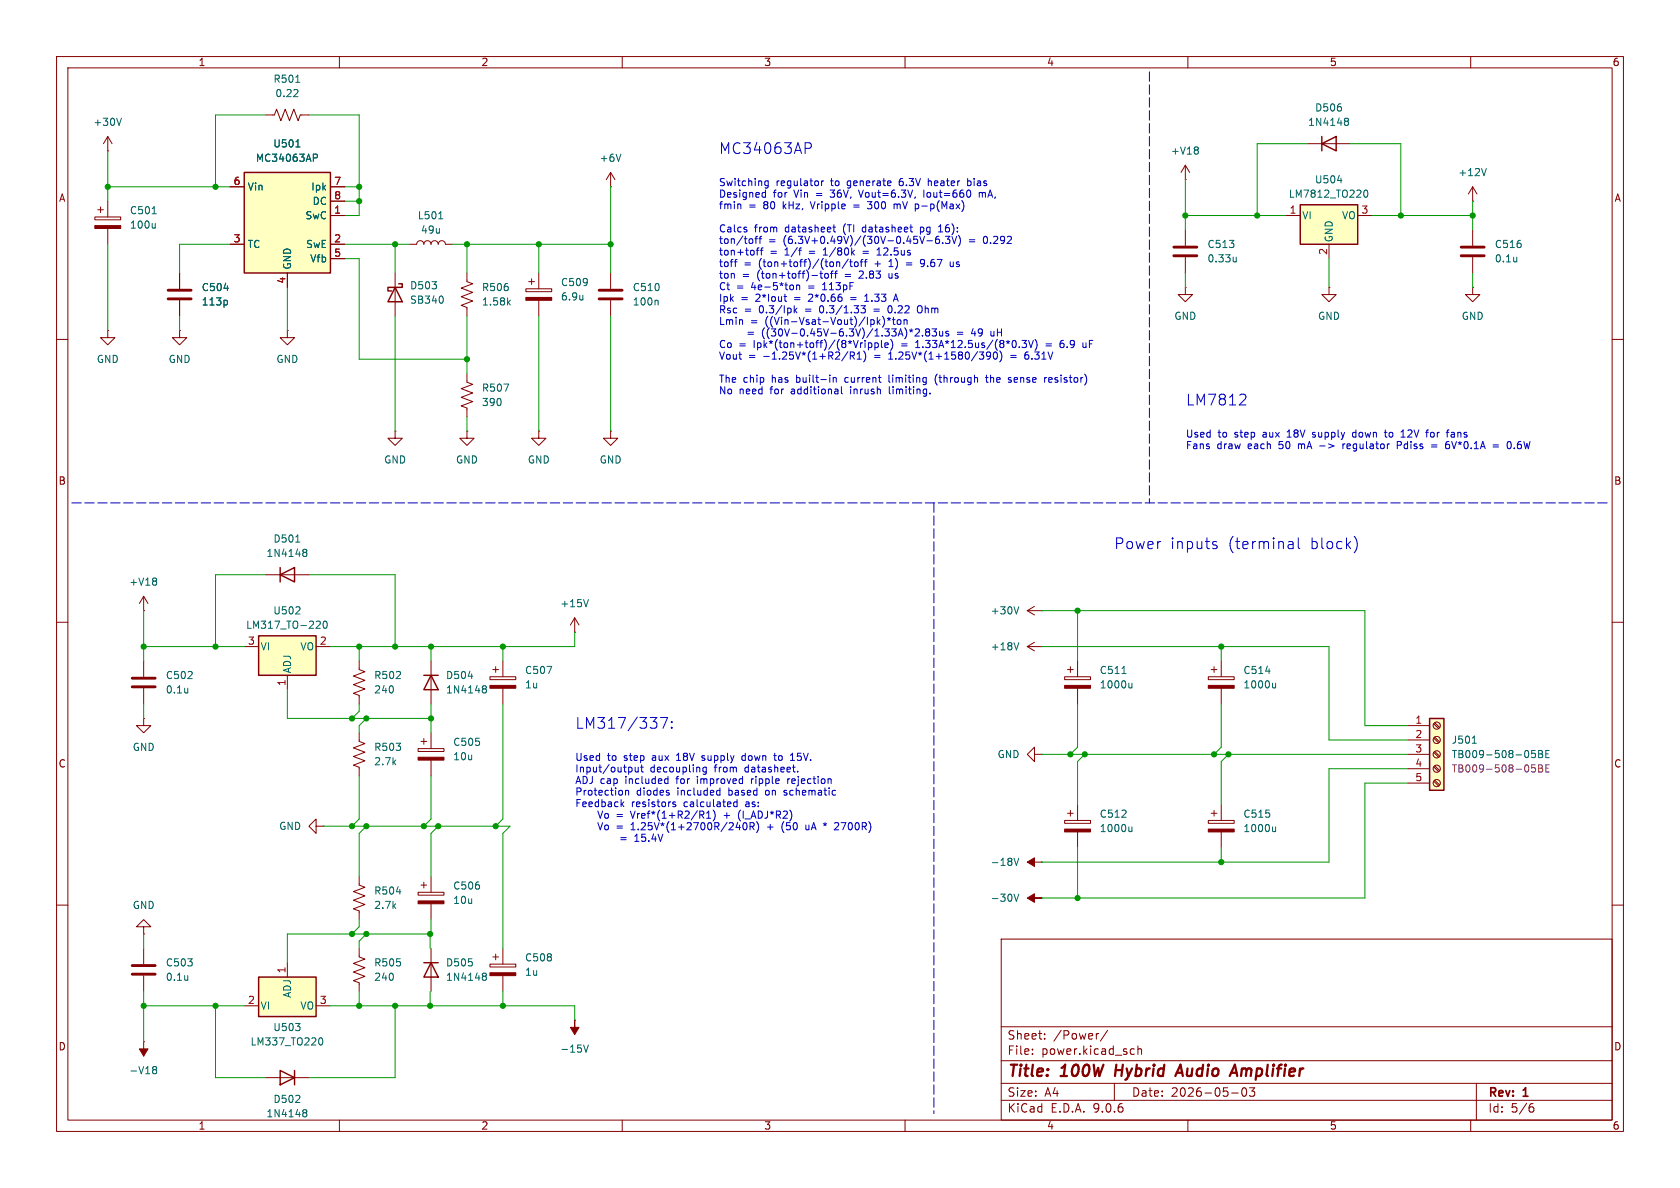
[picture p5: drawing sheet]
<svg xmlns="http://www.w3.org/2000/svg" width="297mm" height="210mm" viewBox="0 0 297 210" stroke-linecap="round" stroke-linejoin="round" font-family="sans-serif">
<g fill="none" stroke="#840000" stroke-width=".18">
<path d="M10 10h277v190h-277zM12 12h273v186h-273zM60 10v2M110 10v2M160 10v2M210 10v2M260 10v2M69.8 48.3v7.6M72.4 43.2h1.3a.64 .64 0 0 1 .6-.7 .64 .64 0 0 1 .6 .7 .64 .64 0 0 1 .7-.7 .64 .64 0 0 1 .6 .7 .64 .64 0 0 1 .6-.7 .64 .64 0 0 1 .7 .7 .64 .64 0 0 1 .6-.7 .64 .64 0 0 1 .6 .7h1.3M82.5 48.3v1.5l1.1 .4-2.1 .7 2.1 .8-2.1 .8 2.1 .7-2.1 .8 1 .4v1.5M209.5 50.8v1.3h1.3l-1.3 1.2-1.2-1.2h1.2M209.5 50.8h.1"/>
<path d="M209.5 40.6v2.8M209.5 45.5v2.8M10 60h2M69.8 76.2v1.3h1.3l-1.3 1.2-1.2-1.2h1.2M69.8 76.2h.1M107.9 76.2v1.3h1.3l-1.3 1.2-1.2-1.2h1.2M107.9 76.2h.1M285 60h2M10 110h2M76.2 116.8v7.7M86.6 119.6h4.6v.5h-4.6zM87.1 118.4h1"/>
<path d="M87.6 117.9v1M88.9 116.8v2.8M101.6 111.8h.1M101.6 109.2l-.8 1.3M101.6 109.2l.8 1.3M101.6 109.2v2.6M285 110h2M73.9 132.3h4.6v.5h-4.6zM74.4 131.1h1M74.9 130.6v1M76.2 129.5v2.8M76.2 134.4v2.8"/>
<path d="M88.9 121.7v2.8M55.9 146.1v-1.3l-1.3 1.3 1.3 1.2v-1.2h1.2M57.1 146.1h.1M73.9 157.7h4.6v.5h-4.6zM74.4 156.5h1M74.9 156v1M76.2 154.9v2.8M76.2 159.8v2.8M213.6 145h4.6v.5h-4.6zM214.1 143.8h1M214.6 143.3v1M215.9 142.2v2.8"/>
<path d="M215.9 147.1v2.8M10 160h2M76.2 167.6v7.7M86.6 170.4h4.6v.5h-4.6zM87.1 169.2h1M87.6 168.7v1M88.9 167.6v2.8M88.9 172.5v2.8M177 166h108v32h-108zM285 160h2M60 198v2M101.6 180.3h.1"/>
<path d="M110 198v2M160 198v2M177 194.5h108M177 191.5h108M177 187.5h108M177 181.5h108M182.5 186.3v.1M182.5 185.5v.1M184.7 183.6v.1M184.7 182.8v.1M194.2 182.7l-.2 .1M195.8 182.1l-1.3 2"/>
<path d="M197 191.5v3M200.1 185.4l.4 .1M200.5 186.3l-.4 .1M201.2 185.5l.2-.1 .3 .1 .1 .9M201.2 184.9v1.5M210 198v2M217.7 193.2h1.2M219.7 192.4a.81 .81 0 0 0 .3 1.4l.2-.1 .2-.5-.2-.8M221.8 192.3l-.5 .6 .4 .1v.7l-.2 .1h-.4l-.2-.1M260 198v2M261 191.5v6.5M270.6 195.7h.4l.2 .3-.1 .5-.5 .1"/>
<path d="M271 195.1l-.4 .1"/>
</g>
<path d="M197.4 188.2l-.3 2M207.8 190.2l.9-2 .4 2M208 189.6h1M218.3 188.2l.4 2" fill="none" stroke="#840000" stroke-width=".4"/>
<g fill="none" stroke="#006464" stroke-width=".18">
<path d="M77.6 38.7h.7M78.2 52.5l.2 .3-.2 .7M89.9 53.4l.3 .5M90.2 53.1l-.5 .5M218.6 45.5v.8M218.6 46.2l-.4 .1M82.8 119.5h.8M96.7 117.8h.8l-.5 1.3M104 106l-.4 1.3M85.4 121.7l.1 .1M85.4 121.3l.3-.1 .2 .2 .1 .1-.3 .3M85.5 121.8h.2"/>
<path d="M85.5 121.8h-.1M85.7 121.8l.3 .2-.1 .4-.2 .1-.3-.1M225.5 146.2v.8M225.5 146.9l-.2 .1h-.3M85.4 172.1l.3-.1 .2 .2 .1 .1-.3 .3M85.4 172.5l.1 .1M85.5 172.6h.2M85.5 172.6h-.1M85.7 172.6l.3 .2-.1 .4-.2 .1-.3-.1M103.2 184.7l.4 1.3 .4-1.3"/>
</g>
<path d="M69.8 50.8l1.3 2.5h-2.5zM70.5 50.2h.6v.6h-2.5v.6h.6M74.9 119.4h2.6M76.2 119.4l1.3 2.5h-2.6zM74.9 170.2h2.6M76.2 170.2l1.3 2.5h-2.6z" fill="none" stroke="#840000" stroke-width=".25"/>
<g fill="#840000" stroke="#840000" stroke-width=".18">
<path d="M73.9 133.9h4.6v.5h-4.6z"/>
<path d="M101.6 180.3v1.3h.8l-.8 1.3-.8-1.3h.8z"/>
<path d="M73.9 159.3h4.6v.5h-4.6z"/>
<path d="M213.6 146.6h4.6v.5h-4.6z"/>
<path d="M86.6 121.2h4.6v.5h-4.6z"/>
<path d="M86.6 172h4.6v.5h-4.6z"/>
</g>
<path d="M207.5 43.7h4.1M207.5 45.2h4.1" fill="none" stroke="#840000" stroke-width=".51"/>
<path d="M252.7 127h2.6v12.7h-2.6z" fill="#ffffc2"/>
<path d="M233.7 25.4l2.5-1.3v2.6zM233.7 24.1v2.6M252.7 127h2.6v12.7h-2.6z" fill="none" stroke="#840000" stroke-width=".25"/>
<g fill="none" stroke="#840000" stroke-width=".18">
<path d="M231.1 25.4h7.7M248.9 128.3h3.8M248.9 130.8h3.8M248.9 133.4h3.8M248.9 135.9h3.8M248.9 138.4h3.8M253.5 127.9l.8 .9M253.5 130.5l.8 .8M253.5 133l.8 .9M253.5 135.6l.8 .8M253.5 138.1l.8 .8M253.6 127.8l.9 .8"/>
<path d="M253.6 130.3l.9 .8M253.6 132.8l.9 .9M253.6 135.4l.9 .8M253.6 137.9l.9 .9"/>
<circle cx="254" cy="133.3" r=".63"/>
<circle cx="254" cy="130.8" r=".63"/>
<circle cx="254" cy="135.9" r=".63"/>
<circle cx="254" cy="128.3" r=".63"/>
<circle cx="254" cy="138.4" r=".63"/>
</g>
<path d="M237.8 21.4h.1M237.8 21l.4-.1 .1 .1 .1 .2-.2 .2M237.9 21.4h.3M237.9 21.4l-.1 .1M238.2 21.4l.2 .3-.1 .3-.1 .2-.4-.1M260.3 131.4h.7M271.4 132.7h-.6l-.1 .6 .2-.2 .4 .1 .2 .2-.1 .4-.2 .1-.5-.1M272 132.7h.4l.3 .2-.3 .4 .3 .1v.3l-.2 .2h-.5zM272 133.3h.4M273.3 133.3h.4M273.9 132.7h-.6v1.2h.6" fill="none" stroke="#006464" stroke-width=".18"/>
<path d="M271.4 135.2h-.6l-.1 .6 .2-.1h.4l.2 .2-.1 .4-.2 .2-.5-.2M272 135.2h.4l.3 .2-.3 .4 .3 .1v.3l-.2 .3h-.5zM272 135.8h.4M273.3 135.8h.4M273.9 135.2h-.6v1.3h.6" fill="none" stroke="#840084" stroke-width=".18"/>
<path d="M45.7 172.7h10.2v7h-10.2z" fill="#ffffc2"/>
<path d="M45.7 172.7h10.2v7h-10.2zM49.5 189.2l2.6 1.3-2.6 1.3zM52.1 189.2v2.6" fill="none" stroke="#840000" stroke-width=".25"/>
<path d="M43.2 177.8h2.5M50.8 170.2v2.5M55.9 177.8h2.5M47 190.5h7.6" fill="none" stroke="#840000" stroke-width=".18"/>
<path d="M52.3 180.9h.7l-.4 .5M53 181.5v.6M53.6 196.6l.2 .1M53.6 196.2h.4l.2 .1v.2l-.2 .2M53.8 196.7h.2M53.8 196.7l-.2 .1M54 196.7l.2 .2v.4l-.2 .1h-.4M56.5 183.5h.1a.68 .68 0 0 1 .5 .6 .68 .68 0 0 1-.5 .6h-.1" fill="none" stroke="#006464" stroke-width=".18"/>
<path d="M229.9 36.2h10.1v7h-10.1z" fill="#ffffc2"/>
<path d="M229.9 36.2h10.1v7h-10.1z" fill="none" stroke="#840000" stroke-width=".25"/>
<g fill="none" stroke="#840000" stroke-width=".18">
<path d="M227.3 38.1h2.6M240 38.1h2.6M260.3 35.6h.1M260.3 33l-.7 1.3M260.3 33l.8 1.3M260.3 33v2.6M234.9 50.8v1.3h1.3l-1.3 1.2-1.2-1.2h1.2M234.9 50.8h.1M234.9 43.2v2.5M63.5 154.9v1.6l1 .3-2 .8 2 .8-2 .7 2 .8-2 .8 1 .3v1.6M63.5 167.6v1.6l1 .3-2 .8 2 .8-2 .7 2 .8-2 .8 1 .3v1.6M25.4 184.2h.1"/>
<path d="M25.4 184.2v2.5"/>
</g>
<path d="M236.5 31.9h.7M241.2 33.7l.2-.1a.68 .68 0 0 1 .4 .6 .68 .68 0 0 1-.4 .7l-.2-.2-.1-.3zM262.8 29.8l-.5 1.3M70.1 157.6h.8M27 189l.2 .1M27 188.7l.2-.2 .4 .1 .1 .2-.2 .3M27.2 189.1h.3M27.2 189.1l-.2 .1M27.5 189.1l.2 .2-.1 .4-.1 .1-.5-.1" fill="none" stroke="#006464" stroke-width=".18"/>
<path d="M24.6 185.4h1.6l-.8 1.3z" fill="#840000" stroke="#840000" stroke-width=".18"/>
<path d="M45.7 112.4h10.2v7h-10.2z" fill="#ffffc2"/>
<path d="M45.7 112.4h10.2v7h-10.2zM49.5 101.6l2.6-1.3v2.6zM49.5 100.3v2.6" fill="none" stroke="#840000" stroke-width=".25"/>
<g fill="none" stroke="#840000" stroke-width=".18">
<path d="M16.8 38.4h4.5v.5h-4.5zM17.3 37.1h1M17.8 36.6v1M19 26.7h.1M19 24.1v2.6M19 35.6v2.8M19 24.1l-.7 1.3M19 24.1l.8 1.3M47 20.3h1.5l.4-1 .8 2 .7-2 .8 2 .7-2 .8 2 .4-1h1.5M107.9 33h.1M107.9 30.5l-.7 1.3M107.9 30.5l.8 1.3"/>
<path d="M107.9 30.5v2.5M209.5 31.8h.1M209.5 29.2l-.7 1.3M209.5 29.2l.8 1.3M209.5 29.2v2.6M19 58.4v1.3h1.3l-1.3 1.3-1.2-1.3h1.2M19 58.4h.1M19 40.4v2.8M31.7 58.4v1.3h1.3l-1.3 1.3-1.2-1.3h1.2M31.7 58.4h.1M31.7 48.3v2.8M31.7 53.1v2.8"/>
<path d="M50.8 58.4v1.3h1.3l-1.3 1.3-1.3-1.3h1.3M50.8 58.4h.1M260.3 50.8v1.3h1.3l-1.3 1.2-1.2-1.2h1.2M260.3 50.8h.1M260.3 40.6v2.8M260.3 45.5v2.8M82.5 76.2v1.3h1.3l-1.3 1.2-1.2-1.2h1.2M82.5 76.2h.1M82.5 66v1.6l1.1 .3-2.1 .8 2.1 .8-2.1 .7 2.1 .8-2.1 .8 1 .3v1.6M95.2 76.2v1.3h1.3l-1.3 1.2-1.2-1.2h1.2M95.2 76.2h.1M25.4 108h.1"/>
<path d="M25.4 105.4v2.6M25.4 116.8v2.8M25.4 105.4l-.8 1.3M25.4 105.4l.8 1.3M43.2 114.3h2.5M47 101.6h7.6M50.8 119.4v2.5M55.9 114.3h2.5M63.5 116.8v1.6l1 .3-2 .8 2 .8-2 .7 2 .8-2 .8 1 .3v1.6M181.6 114.3h2.5M181.6 114.3l1.3 .8M182.9 113.5l-1.3 .8"/>
<path d="M184.1 114.3h.1M188.2 119.6h4.6v.5h-4.6zM188.7 118.4h1M189.2 117.9v1M190.5 116.8v2.8M213.6 119.6h4.6v.5h-4.6zM214.1 118.4h1M214.6 117.9v1M215.9 116.8v2.8M25.4 127v1.3h1.3l-1.3 1.2-1.3-1.2h1.3M25.4 127h.1M25.4 121.7v2.8"/>
<path d="M182.9 133.4v-1.3l-1.3 1.3 1.3 1.2v-1.2h1.2M184.1 133.4h.1M190.5 121.7v2.8M215.9 121.7v2.8M181.6 152.4h2.5M184.1 152.4h.1M184.1 158.8h.1M188.2 145h4.6v.5h-4.6zM188.7 143.8h1M189.2 143.3v1M190.5 142.2v2.8M190.5 147.1v2.8"/>
<path d="M25.4 163.8h1.3l-1.3-1.2-1.3 1.2h1.3v1.3M25.4 165.1h.1M25.4 167.6v2.8M25.4 172.5v2.8"/>
</g>
<g fill="none" stroke="#006464" stroke-width=".18">
<path d="M52.3 14.5h.7M52.6 15.9l.1 .2-.1 .3-.7 .7h.8M21.5 20.9l-.5 1.3M26.9 37.8h.7M27.4 39.5v.8M109.8 27.2l-.5 1.3M211.6 26l.2 .2-.2 .3 .2 .3v.2l-.2 .2M27.4 40.2l-.1 .1M39.6 51h.8M40 53.1l.2 .2v.4l-.2 .2M268.1 45.5v.8M268.1 46.2h.1"/>
<path d="M89.1 67.9h.8l-.5 1.3M52.3 95.8h.7M53.6 97.6h.2M53.6 97.2l.4-.1 .2 .1v.2l-.2 .2M53.8 97.6h.2M53.8 97.6l-.2 .1M54 97.6l.2 .3v.3l-.2 .2-.4-.1M27.5 102.2l.2 .2-.2 .3 .2 .3v.2l-.2 .2M52.3 108.5h.7M53 107.4v.4M56.1 109.8l.4 .1 .1 .3-.8 .9h.8M57.3 109.9l.1-.1a.68 .68 0 0 1 .5 .6 .68 .68 0 0 1-.5 .7 .84 .84 0 0 1-.1-1.2z"/>
<path d="M180.1 113.6l-.4 1.3M198.4 119.1h.7M223.8 118.6h.7M33.2 121.7v.8M33.2 122.4h-.1M200.1 120.8v.8M200.1 121.5l-.2 .1h-.3M225.5 121.5l-.2 .1h-.3M225.5 120.8v.8M179.3 151.7l.4 1.3 .4-1.3M179.3 158.1l.4 1.2 .4-1.2M200.1 146.2v.8"/>
<path d="M200.1 146.9l-.2 .1h-.3M33.2 172.5v.8M33.2 173.2h-.1"/>
</g>
<path d="M29.7 51.3h4.1M29.7 52.8h4.1M258.3 43.7h4.1M258.3 45.2h4.1M23.4 119.9h4M23.4 121.4h4M23.4 170.7h4M23.4 172.2h4" fill="none" stroke="#840000" stroke-width=".51"/>
<g fill="#840000" stroke="#840000" stroke-width=".18">
<path d="M188.2 146.6h4.6v.5h-4.6z"/>
<path d="M181.6 152.4l1.3-.8v1.6z"/>
<path d="M16.8 39.9h4.5v.5h-4.5z"/>
<path d="M181.6 158.8l1.3-.8v.8h1.2h-1.2v.7z"/>
<path d="M213.6 121.2h4.6v.5h-4.6z"/>
<path d="M188.2 121.2h4.6v.5h-4.6z"/>
</g>
<path d="M43.2 30.5h15.2v17.8h-15.2z" fill="#ffffc2"/>
<path d="M43.2 30.5h15.2v17.8h-15.2z" fill="none" stroke="#840000" stroke-width=".25"/>
<g fill="none" stroke="#840000" stroke-width=".18">
<path d="M40.6 33h2.6M58.4 33h2.6M58.4 35.6h2.6M58.4 38.1h2.6M31.7 48.3v2.8M31.7 53.1v2.8M40.6 43.2h2.6M50.8 48.3v2.5M58.4 43.2h2.6M58.4 45.7h2.6M93 51.1h4.5v.5h-4.5zM93.5 49.8h1"/>
<path d="M94 49.3v1M95.2 48.3v2.8M95.2 53.1v2.8M107.9 48.3v2.8M107.9 53.1v2.8M181.6 108l1.3 .7M181.6 108h2.5M182.9 107.2l-1.3 .8M184.1 108h.1M63.5 129.5v1.6l1 .3-2 .8 2 .8-2 .7 2 .8-2 .8 1 .3v1.6"/>
</g>
<path d="M52.3 26h.7M55.4 27.2h.5l.2 .3-.1 .4h-.6M39.6 51h.8M40 53.1l.2 .2v.4l-.2 .2M103 52.2v.8M103 52.9v.1M116.2 53.1l.1 .2v.6M180.1 107.3l-.4 1.2" fill="none" stroke="#006464" stroke-width=".18"/>
<path d="M105.9 51.3h4.1M105.9 52.8h4.1" fill="none" stroke="#840000" stroke-width=".51"/>
<path d="M93 52.6h4.5v.5h-4.5z" fill="#840000" stroke="#840000" stroke-width=".18"/>
<path d="M203.2 12.7v76.2M12.7 88.9h271.8M165.1 88.9v108" fill="none" stroke="#0000c2" stroke-width=".18" stroke-dasharray="1.7 .6"/>
<g fill="none" stroke="#009600" stroke-width=".18">
<path d="M19 26.7v8.9M19 33h21.6M47 20.3h-8.9v12.7M54.6 20.3h8.9v17.8h-2.5M61 33h2.5M61 35.6h2.5M107.9 33v15.3M209.5 31.8v8.8M209.5 38.1h17.8M231.1 25.4h-8.9v12.7M238.8 25.4h8.8v12.7M242.6 38.1h17.7"/>
<path d="M260.3 35.6v5M19 43.2v15.2M31.7 55.9v2.5M40.6 43.2h-8.9v5.1M50.8 50.8v7.6M61 45.7h2.5v17.8h19M61 43.2h11.4M69.8 43.2v5.1M69.8 55.9v20.3M80 43.2h27.9M82.5 43.2v5.1M82.5 55.9v10.1"/>
<path d="M95.2 43.2v5.1M95.2 55.9v20.3M107.9 55.9v20.3M209.5 48.3v2.5M234.9 45.7v5.1M260.3 48.3v2.5M82.5 73.7v2.5M25.4 114.3h17.8M25.4 108v8.8M47 101.6h-8.9v12.7M54.6 101.6h15.2v12.7M63.5 114.3v2.5"/>
<path d="M76.2 114.3v2.5M88.9 114.3v2.5M101.6 111.8v2.5h-43.2M184.1 114.3h50.8v16.5h14M184.1 108h57.2v20.3h7.6M190.5 108v8.8M215.9 114.3v2.5M25.4 124.5v2.5M50.8 121.9v5.1h25.4M63.5 124.5v1.2l-1.3 1.3M63.5 137.2v7.6l-1.3 1.3M64.8 127l-1.3 1.3v1.2"/>
<path d="M76.2 124.5v5M76.2 137.2v7.6l-1.3 1.3M88.9 124.5v20.3l-1.3 1.3M184.1 133.4h64.8M190.5 124.5v7.6l-1.3 1.3M191.8 133.4l-1.3 1.2v7.6M215.9 124.5v7.6l-1.3 1.3M217.2 133.4l-1.3 1.2v7.6M248.9 135.9h-14v16.5h-50.8M248.9 138.4h-7.6v20.4h-57.2M57.1 146.1h33.1l-1.3 1.2v20.3M64.8 146.1l-1.3 1.2v7.6"/>
<path d="M77.5 146.1l-1.3 1.2v7.6M190.5 149.9v8.9M215.9 149.9v2.5M25.4 177.8h17.8M25.4 165.1v2.5M25.4 175.3v8.9M38.1 177.8v12.7h8.9M58.4 177.8h43.2v2.5M63.5 162.6v1.2l-1.3 1.3M63.5 175.3v2.5M64.8 165.1l-1.3 1.3v1.2M69.8 177.8v12.7h-15.2"/>
<path d="M76 165.1v2.5M76 175.3v2.5M76.2 162.6v2.5h-25.4v5.1M88.9 175.3v2.5"/>
</g>
<g fill="none" stroke="#0000c2" stroke-width=".18">
<path d="M131 36.2v.7M135 34l.3 .1M135.3 33.6v1.3M135.3 34.8l-.3 .1M135.8 32v1l-.2 .2h-.3M135.8 32h-.4l-.2 .2 .1 .6h.5M142.3 25.2h.8a.52 .52 0 0 1 .3 .5 .52 .52 0 0 1-.3 .5h-.8M143.2 35.6l.5 1.3M145.2 32v.8M145.6 32l-.4 .2M147.4 39.7v1.1l.3 .2M150.9 36.2h1"/>
<path d="M150.9 36.6h1M151.8 33.6l.4 1.3M153.3 36.8l.6 .1M158.1 36.1v.8M158.1 36.1v.1M158.5 36.1l.1 .1M162.3 36.1l.1 .2-.1 .6M163.3 33.6v1.3M164.1 31.6v1.2M164.3 32l-.2 .1M171.1 32.8h.3M171.1 31.6v1.2"/>
<path d="M171.4 32h-.3M173.1 34.1l.4-.1 .2 .2M173.1 34v.9M129.8 46.3h.5M131.9 40.6l.2 .2-.2 .2M131.9 40.2h.1M132.2 58.7h1M132.2 59.1h1M133 42.3l.1 .1-.1 .6M133.5 42.2h.4M133.6 42v1M133.7 44.2h.5"/>
<path d="M134.2 42.2h.5M134.2 43.8l-.3 .2v1.1M134.4 42v1M134.4 44.2h.5M134.9 43.8l-.3 .2v1.1M134.9 58.3a1.48 1.48 0 0 0 .2 1.6M138.6 52.4h.5M138.8 53.2l.3 .1M140.2 50.5l.1 .5-.3 .2M140.4 54v1.3M140.5 54.8l.4 .5M140.8 50.4v.8"/>
<path d="M140.9 54.5l-.5 .5M141.4 50.6v.6M145.1 47.9v1.1l.3 .2M145.4 51.2h.8M145.5 45.1h.8M145.5 50.3h-.1M145.8 48.5v.4l.2 .3 .3-.1 .2-.2-.1-.4M147 48.1v1.1M147.2 40.2h.5M147.7 48.1v1.1M150 45.8l-1.1 1.6M150.2 46.3h.5"/>
<path d="M150.4 45.9v1.1l.3 .1M150.4 53h1M150.7 44.6l.3 .5M151 44.2l-.4 .5M151.1 46.4l.2-.1 .4 .1v.5l-.1 .2h-.3l-.2-.1zM152.1 46.3h.5M152.2 54h.8l-.4 .5 .3 .1v.6l-.2 .1h-.4M152.6 44.8h.9M152.6 45.9l-.3 .1v1.1M152.8 46.3h.5M152.9 53.3h.7M152.9 52.4l.3-.4v1.3"/>
<path d="M153.2 45.9l-.2 .1v1.1M154.5 54.6h1M154.5 55h1M155 45.1h.8M155.2 56.9l.4 .5M155.4 43.8v1.3M155.6 56.5l-.5 .5M156.1 56a1.47 1.47 0 0 1-.1 1.8M156.9 56.3l.3 .1M157 54.3v.8l.4 .2M157.2 48.3v.7l.1 .2M157.2 47.1h.7"/>
<path d="M157.2 56.1v.3M157.2 56.4l-.2 .2M157.2 56.4l.1 .2M157.3 46.2h-.1M157.5 56.3l-.3 .1M157.8 56.5h.4M157.9 53.3l.5-1.3 .4 1.3M157.9 56.1v1.1l.3 .2M158.1 52.9h.6M158.7 56.6l.2-.1 .3 .1 .1 .5-.1 .2-.3 .1-.2-.2zM159.8 56.6l.2-.1 .3 .1 .1 .8M159.8 56.5v.9"/>
<path d="M160.2 46.5h1M160.2 46.8h1M160.8 40.2h.5M161.2 41h.1M162 58.1l.4 .1 .1 .3-.7 .9h.7M162.7 40.2v1.2M162.7 40.9l.1 .1M162.7 54a.43 .43 0 0 0-.5 .5v.4a.43 .43 0 0 0 .5 .4M162.8 40.2h-.1M162.8 47.1h.3M163.1 59.3v.1M163.2 45.9h-.4l-.1 .2 .1 .4 .4 .2"/>
<path d="M163.9 42.6h.9M163.9 58.7l-.3-.3 .3-.3h.2l.3 .3-.3 .3M163.9 58.7l-.3 .2 .1 .4 .2 .1 .3-.1 .2-.1v-.3l-.3-.2M163.9 58.7h.2M164.8 58.1h.8l-.5 .5 .4 .1v.6l-.2 .1-.5-.1M165.4 42.4v.1M165.6 42.3h.3l.2 .2v.3l-.2 .2-.5-.1v-.6M165.7 41.8h.3M165.9 41h.8M165.9 40.1l.4-.4v1.3M166.1 58.6l.1 .7 .3 .1 .2-.1M166.7 42.9v.1"/>
<path d="M166.7 58.6v.8M167.7 58.6h-.3l-.2 .1 .1 .2 .4 .1v.3h-.5M167.9 42.4v.4l-.1 .2h-.5l-.2-.1M168 46.3v.8h.3l.2-.1M168.3 41.8l.4 1.2 .4-1.2M169.3 58.7h.9M169.3 59.1h.9M169.7 42.1v.9l-.3 .5M172 58.1l-.3 .9h.8M172.3 58.6v.8M175.7 59.3l-.3 .1M175.7 58.6v.8"/>
<path d="M183 60a1.46 1.46 0 0 1 0 1.9M146.7 66.3v.1M147.3 66.7v.9M147.3 66.9l.2-.2 .3 .1v.8M148.8 68.4v1l.1 .2M149.9 62.2l-1.1 1.6M150.3 62.2v1.3M150.6 62.9l.4 .6M150.9 62.8l-.6 .1M151.5 63.5h.8M151.9 62.2v1.3M152.7 62.1a1.47 1.47 0 0 1 0 1.9"/>
<path d="M152.9 60.6v.8M153.5 60.6v1.3M154.1 60.7v.6l-.2 .1h-.4M154.7 60.6v1.3M155.2 60.7v.6l-.2 .1h-.3M155.8 60.2v1.1l.2 .1M156.4 60.8l.1 .6h.5M157 60.8v.1l-.6 .1M157.1 63.5h.7M157.2 66.3v1.1l.1 .2M157.2 68.4v1l.2 .2M157.2 62.5l-.1 .1"/>
<path d="M157.8 60.5v.9l-.3 .5M161.9 61.4h.7M164.4 69.5v.1M165.7 66.1a1.46 1.46 0 0 0 0 2M174.2 66.7h.5M174.4 66.3v1.1l.3 .2M174.4 62.8l.2 .2h.3l.2-.2M175.1 62.5a.84 .84 0 0 1-.3 1h-.3M175.6 62.7l.1 .5 .2 .3 .3-.1 .1-.7M177.1 62.6v.8l-.3 .6M178.3 67.1l.5 .2-.1 .2-.3 .1M178.3 66.8h.4"/>
<path d="M178.7 63.2h1M180.7 60.2h.8l-.5 .5 .4 .1v.5l-.2 .1-.5-.1M181.5 62.2l-.1 .1a.86 .86 0 0 0 0 1.2h.2M181.6 62.7h-.2l-.2 .2M181.8 60.2l.5 1.2 .4-1.2M184.9 60.8h1M184.9 61.1h1M185 66.7l-.2 .1M185.8 66.7h-.2l-.2 .2 .1 .6 .3 .1M186 67l-.6 .2M187.8 60.2h-.2a.86 .86 0 0 0 0 1.2h.3M187.9 60.7h-.3l-.2 .2"/>
<path d="M191.4 60.6l.1 .8h.3l.2-.1M219.9 69.7l.2 .1a.52 .52 0 0 1 .1 .7l-1.1 1.1h1.2M227.6 77.3h.7M227.7 76.3l-.1 .1M232 77.2l.1 .1M232.2 76.4l-.2 .2 .2 .2M233.3 78.8h1M237.4 78.5v.8M237.5 78.6l-.1 .1M239.6 76.4l-.4 .1-.1 .2 .1 .5 .4 .1M244.7 76.4h.5M244.9 76v1.1l.3 .2"/>
<path d="M247 78v1.3M247.6 78.7h-.6M247.7 77.3h.7M247.9 76.2l.2-.2v1.3M253.1 78.7h.9M253.1 79h.9M253.1 76.4l-.2 .3v.3l.2 .3M255.7 78.2a.99 .99 0 0 0 0 1.1h.5l.1-.5-.3-.3-.3 .1-.1 .2M256.9 76.4l-.3 .1M257 76.8h-.3l-.2 .2 .1 .2 .4 .1M264 78.7h.9M264 79h.9"/>
<path d="M266.4 78.5l.2-.3 .1-.2 .3 .2 .2 .3M267.7 79.2v.1M214.6 96.4h.5l.1 .3-.3 .3h-.4M214.6 95.7l.5 .1M228 95.7h.3l.3 .3v1M228.6 96.9l-.6 .1M228.6 96.2l-.6 .1M229.5 95.1v1.6l.3 .3M239.4 94.8a2.18 2.18 0 0 1 0 2.9M110.6 139.7v.9M110.6 139.8l.2-.1 .3 .1v.8M111.7 135.7v.5l-.2 .3"/>
<path d="M112.3 135.6v.8l.3 .1 .2-.2M112.8 135.6v.9M113.4 135.2v1.1l.3 .2M116.8 126.8h1.2l-.8 1.9M118.1 137.2v1.3M118.1 138.5h-.4M118.8 128.6v.1M118.8 128.6h-.1l.1 .1M118.8 127.6v.1M118.8 127.6h-.1l.1 .1M119.6 134.4h.7M119.7 133.5h-.1"/>
<path d="M124.1 134.4h.1M124.3 133.6l-.2 .2 .2 .2M124.3 135.7v.6l.2 .2 .4-.1M124.9 135.6v1l-.3 .3-.3-.1M127.3 139.3v1.3M131.6 133.6h-.3l-.1 .2v.5l.4 .1M132.8 137.7v.8M133.1 137.7l-.3 .2M136.8 133.6h.5M137 133.2v1l.3 .2M138.8 139.7l-.2 .2 .2 .2M139.3 137.7v.8"/>
<path d="M139.6 137.7l-.3 .2M139.7 134.4h.8M140 133.3l.1-.1v1.2M141 136.3v.2M105.7 143.4l.4 1.2M105.7 145.4l.4 1.3M109.1 144h.9M109.1 144.3h.9M109.1 146h.9M109.1 146.4h.9M109.7 148.1h1M109.7 148.4h1"/>
<path d="M109.9 142.1l.4 .5M110.3 141.8l-.5 .4M111.4 143.4l.5 1.2M111.6 146.7h.7M111.6 145.8l.3-.4v1.3M112.2 148.7h.7M112.6 147.5v1.2M118.3 140.2v.3M119.4 141.8h-.3l-.2 .1 .1 .2 .4 .1v.3h-.5M124.9 144.6h.7M125.2 143.6l-.2 .1M125.3 143.4v1.2"/>
<path d="M126.3 143.6a1.48 1.48 0 0 1-.2 1.5M127.3 140.5l-.4 .1M128 144.2h1M130.3 141.8h-.4l-.2 .2 .1 .5h.5M130.3 141.3v1.3M130.6 144.6l.3 .5M130.9 143.2l-.3 .5M132.1 145.9l-.1 .5-.2 .3-.3-.1-.2-.4M132.6 145.4v1.3M132.9 146.1l.4 .6M133.2 146l-.6 .1M134.1 145.8v.8l-.3 .6"/>
<path d="M135.7 146.2h1M138.3 146.6l.3 .6M138.6 140.5l.1 .1M143 146.6l-.2 .1-.3-.1M143 145.8v.9M148.7 145.4h.8"/>
</g>
<g fill="#009600" stroke="#009600" stroke-width=".18">
<circle cx="38.1" cy="33" r=".46"/>
<circle cx="63.5" cy="33" r=".46"/>
<circle cx="19" cy="33" r=".46"/>
<circle cx="63.5" cy="35.6" r=".46"/>
<circle cx="69.8" cy="43.2" r=".46"/>
<circle cx="88.9" cy="177.8" r=".46"/>
<circle cx="88.9" cy="114.3" r=".46"/>
<circle cx="63.5" cy="114.3" r=".46"/>
<circle cx="76.2" cy="114.3" r=".46"/>
<circle cx="69.8" cy="114.3" r=".46"/>
<circle cx="77.5" cy="146.1" r=".46"/>
<circle cx="87.6" cy="146.1" r=".46"/>
<circle cx="76.2" cy="127" r=".46"/>
<circle cx="76" cy="165.1" r=".46"/>
<circle cx="63.5" cy="177.8" r=".46"/>
<circle cx="62.2" cy="165.1" r=".46"/>
<circle cx="76" cy="177.8" r=".46"/>
<circle cx="69.8" cy="177.8" r=".46"/>
<circle cx="38.1" cy="177.8" r=".46"/>
<circle cx="64.8" cy="165.1" r=".46"/>
<circle cx="25.4" cy="177.8" r=".46"/>
<circle cx="62.2" cy="146.1" r=".46"/>
<circle cx="64.8" cy="146.1" r=".46"/>
<circle cx="74.9" cy="146.1" r=".46"/>
<circle cx="64.8" cy="127" r=".46"/>
<circle cx="62.2" cy="127" r=".46"/>
<circle cx="25.4" cy="114.3" r=".46"/>
<circle cx="38.1" cy="114.3" r=".46"/>
<circle cx="82.5" cy="63.5" r=".46"/>
<circle cx="95.2" cy="43.2" r=".46"/>
<circle cx="107.9" cy="43.2" r=".46"/>
<circle cx="82.5" cy="43.2" r=".46"/>
<circle cx="222.2" cy="38.1" r=".46"/>
<circle cx="260.3" cy="38.1" r=".46"/>
<circle cx="247.6" cy="38.1" r=".46"/>
<circle cx="209.5" cy="38.1" r=".46"/>
<circle cx="217.2" cy="133.4" r=".46"/>
<circle cx="215.9" cy="114.3" r=".46"/>
<circle cx="215.9" cy="152.4" r=".46"/>
<circle cx="190.5" cy="158.8" r=".46"/>
<circle cx="189.2" cy="133.4" r=".46"/>
<circle cx="190.5" cy="108" r=".46"/>
<circle cx="214.6" cy="133.4" r=".46"/>
<circle cx="191.8" cy="133.4" r=".46"/>
</g>
<g font-size="2.8" fill="#840000">
<text x="178" y="190.9">Title:</text>
<text x="187.7" y="190.9">100W</text>
<text x="198" y="190.9">Hybrid</text>
<text x="209.7" y="190.9">Audio</text>
<text x="220.2" y="190.9">Amplifier</text>
</g>
<g font-size="2.7" fill="#0000c2">
<text x="127" y="27.5">MC34063AP</text>
<text x="209.5" y="72">LM7812</text>
<text x="196.8" y="97.4">Power</text>
<text x="206.8" y="97.4">inputs</text>
<text x="217.1" y="97.4">(terminal</text>
<text x="231.6" y="97.4">block)</text>
<text x="101.6" y="129.1">LM317/337:</text>
</g>
<g font-size="2.1" fill="#840000">
<text x="178" y="184">Sheet:</text>
<text x="186.2" y="184">/Power/</text>
<text x="178" y="186.7">File:</text>
<text x="184.1" y="186.7">power.kicad_sch</text>
<text x="178" y="196.9">KiCad</text>
<text x="178" y="194.1">Size:</text>
<text x="184.7" y="194.1">A4</text>
<text x="185.7" y="196.9">E.D.A.</text>
<text x="193.3" y="196.9">9.0.6</text>
<text x="200" y="194.1">Date:</text>
<text x="207" y="194.1">2026-05-03</text>
<text x="263" y="194.3">Rev:</text>
<text x="263" y="196.9">Id:</text>
<text x="267.1" y="196.9">5/6</text>
<text x="269.4" y="194.3">1</text>
</g>
<g font-size="1.8" fill="#840000">
<text x="35" y="11.9">1</text>
<text x="85" y="11.9">2</text>
<text x="135" y="11.9">3</text>
<text x="185" y="11.9">4</text>
<text x="235" y="11.9">5</text>
<text x="285" y="11.9">6</text>
<text x="10.3" y="35.9">A</text>
<text x="285.3" y="35.9">A</text>
<text x="10.3" y="85.9">B</text>
<text x="285.3" y="85.9">B</text>
<text x="10.3" y="135.9">C</text>
<text x="285.3" y="135.9">C</text>
<text x="10.3" y="185.9">D</text>
<text x="285.3" y="185.9">D</text>
<text x="35" y="199.9">1</text>
<text x="85" y="199.9">2</text>
<text x="135" y="199.9">3</text>
<text x="185" y="199.9">4</text>
<text x="235" y="199.9">5</text>
<text x="285" y="199.9">6</text>
</g>
<g font-size="1.8" fill="#006464">
<text x="48.2" y="14.8">R501</text>
<text x="48.6" y="17.4">0.22</text>
<text x="16.4" y="22.5">+30V</text>
<text x="231.2" y="22.5">1N4148</text>
<text x="232.4" y="19.9">D506</text>
<text x="45.1" y="28.8">MC34063AP</text>
<text x="48.2" y="26.3">U501</text>
<text x="105.9" y="28.8">+6V</text>
<text x="206.9" y="27.5">+V18</text>
<text x="43.7" y="33.9">Vin</text>
<text x="54.9" y="33.9">Ipk</text>
<text x="227.7" y="35.2">LM7812_TO220</text>
<text x="232.4" y="32.6">U504</text>
<text x="257.7" y="31.3">+12V</text>
<text x="22.9" y="38.1">C501</text>
<text x="22.9" y="40.6">100u</text>
<text x="53.9" y="39">SwC</text>
<text x="55.2" y="36.4">DC</text>
<text x="73.8" y="39">L501</text>
<text x="74.3" y="41.5">49u</text>
<text x="230.1" y="39">VI</text>
<text x="237.2" y="39">VO</text>
<text x="43.7" y="44">TC</text>
<text x="51.7" y="47.8" transform="rotate(-90 51.7 47.8)">GND</text>
<text x="54" y="44">SwE</text>
<text x="54.7" y="46.6">Vfb</text>
<text x="213.4" y="44">C513</text>
<text x="213.4" y="46.6">0.33u</text>
<text x="235.8" y="42.9" transform="rotate(-90 235.8 42.9)">GND</text>
<text x="264.2" y="44">C516</text>
<text x="264.2" y="46.6">0.1u</text>
<text x="35.6" y="51.7">C504</text>
<text x="72.4" y="51.3">D503</text>
<text x="72.4" y="53.9">SB340</text>
<text x="85.1" y="51.7">R506</text>
<text x="99.1" y="50.8">C509</text>
<text x="99.1" y="53.3">6.9u</text>
<text x="111.8" y="51.7">C510</text>
<text x="35.6" y="54.2">113p</text>
<text x="85.1" y="54.2">1.58k</text>
<text x="111.8" y="54.2">100n</text>
<text x="207.5" y="56.7">GND</text>
<text x="232.9" y="56.7">GND</text>
<text x="258.3" y="56.7">GND</text>
<text x="17" y="64.4">GND</text>
<text x="29.7" y="64.4">GND</text>
<text x="48.8" y="64.4">GND</text>
<text x="85.1" y="69.4">R507</text>
<text x="85.1" y="72">390</text>
<text x="67.8" y="82.1">GND</text>
<text x="80.5" y="82.1">GND</text>
<text x="93.2" y="82.1">GND</text>
<text x="105.9" y="82.1">GND</text>
<text x="47" y="98.7">1N4148</text>
<text x="48.2" y="96.1">D501</text>
<text x="22.8" y="103.7">+V18</text>
<text x="99" y="107.5">+15V</text>
<text x="43.4" y="111.4">LM317_TO-220</text>
<text x="48.2" y="108.8">U502</text>
<text x="175" y="108.8">+30V</text>
<text x="46" y="115.2">VI</text>
<text x="51.7" y="119.1" transform="rotate(-90 51.7 119.1)">ADJ</text>
<text x="53" y="115.2">VO</text>
<text x="92.7" y="119.4">C507</text>
<text x="175" y="115.2">+18V</text>
<text x="194.3" y="119.4">C511</text>
<text x="219.7" y="119.4">C514</text>
<text x="29.2" y="120.2">C502</text>
<text x="29.2" y="122.8">0.1u</text>
<text x="66" y="120.2">R502</text>
<text x="66" y="122.8">240</text>
<text x="78.7" y="120.2">D504</text>
<text x="78.7" y="122.8">1N4148</text>
<text x="92.7" y="121.9">1u</text>
<text x="194.3" y="121.9">1000u</text>
<text x="219.7" y="121.9">1000u</text>
<text x="256.5" y="131.7">J501</text>
<text x="23.4" y="132.9">GND</text>
<text x="66" y="132.9">R503</text>
<text x="66" y="135.5">2.7k</text>
<text x="80" y="132.1">C505</text>
<text x="80" y="134.6">10u</text>
<text x="176.3" y="134.2">GND</text>
<text x="256.5" y="134.2">TB009-508-05BE</text>
<text x="49.3" y="146.9">GND</text>
<text x="194.3" y="144.8">C512</text>
<text x="194.3" y="147.3">1000u</text>
<text x="219.7" y="144.8">C515</text>
<text x="219.7" y="147.3">1000u</text>
<text x="175" y="153.3">-18V</text>
<text x="23.4" y="160.9">GND</text>
<text x="66" y="158.3">R504</text>
<text x="66" y="160.9">2.7k</text>
<text x="80" y="157.5">C506</text>
<text x="80" y="160">10u</text>
<text x="175" y="159.6">-30V</text>
<text x="29.2" y="171">C503</text>
<text x="29.2" y="173.6">0.1u</text>
<text x="66" y="171">R505</text>
<text x="66" y="173.6">240</text>
<text x="78.7" y="171">D505</text>
<text x="78.7" y="173.6">1N4148</text>
<text x="92.7" y="170.2">C508</text>
<text x="92.7" y="172.7">1u</text>
<text x="46" y="178.7">VI</text>
<text x="51.7" y="176.5" transform="rotate(-90 51.7 176.5)">ADJ</text>
<text x="53" y="178.7">VO</text>
<text x="44.2" y="185">LM337_TO220</text>
<text x="48.2" y="182.5">U503</text>
<text x="22.8" y="190.1">-V18</text>
<text x="99" y="186.3">-15V</text>
<text x="47" y="197.7">1N4148</text>
<text x="48.2" y="195.2">D502</text>
</g>
<g font-size="1.8" fill="#a90000">
<text x="41.2" y="32.8">6</text>
<text x="59" y="32.8">7</text>
<text x="59" y="35.3">8</text>
<text x="59" y="37.8">1</text>
<text x="227.9" y="37.8">1</text>
<text x="240.6" y="37.8">3</text>
<text x="41.2" y="42.9">3</text>
<text x="59" y="42.9">2</text>
<text x="59" y="45.5">5</text>
<text x="234.7" y="45.2" transform="rotate(-90 234.7 45.2)">2</text>
<text x="50.5" y="50.2" transform="rotate(-90 50.5 50.2)">4</text>
<text x="43.7" y="114">3</text>
<text x="56.4" y="114">2</text>
<text x="50.5" y="121.4" transform="rotate(-90 50.5 121.4)">1</text>
<text x="250.1" y="128">1</text>
<text x="250.1" y="130.6">2</text>
<text x="250.1" y="133.1">3</text>
<text x="250.1" y="135.6">4</text>
<text x="250.1" y="138.2">5</text>
<text x="50.5" y="172.2" transform="rotate(-90 50.5 172.2)">1</text>
<text x="43.7" y="177.5">2</text>
<text x="56.4" y="177.5">3</text>
</g>
<g font-size="1.8" fill="#0000c2">
<text x="127" y="33.2">Switching</text>
<text x="127" y="35.3">Designed</text>
<text x="136.7" y="35.3">for</text>
<text x="137.2" y="33.2">regulator</text>
<text x="140.5" y="35.3">Vin</text>
<text x="144.5" y="35.3">=</text>
<text x="147" y="33.2">to</text>
<text x="147.3" y="35.3">36V,</text>
<text x="150" y="33.2">generate</text>
<text x="152.6" y="35.3">Vout=6.3V,</text>
<text x="159.4" y="33.2">6.3V</text>
<text x="164.1" y="35.3">Iout=660</text>
<text x="164.7" y="33.2">heater</text>
<text x="171.9" y="33.2">bias</text>
<text x="174.1" y="35.3">mA,</text>
<text x="127" y="37.3">fmin</text>
<text x="127" y="41.4">Calcs</text>
<text x="132.3" y="37.3">=</text>
<text x="133.4" y="41.4">from</text>
<text x="135.1" y="37.3">80</text>
<text x="138.7" y="37.3">kHz,</text>
<text x="138.9" y="41.4">datasheet</text>
<text x="143.8" y="37.3">Vripple</text>
<text x="149.3" y="41.4">(TI</text>
<text x="152.9" y="41.4">datasheet</text>
<text x="154.3" y="37.3">300</text>
<text x="159.1" y="37.3">mV</text>
<text x="163" y="37.3">p-p(Max)</text>
<text x="163.3" y="41.4">pg</text>
<text x="166.8" y="41.4">16):</text>
<text x="127" y="43.5">ton/toff</text>
<text x="127" y="45.5">ton+toff</text>
<text x="127" y="47.5">toff</text>
<text x="131.5" y="47.5">=</text>
<text x="134.2" y="47.5">(ton+toff)/(ton/toff</text>
<text x="135.9" y="43.5">=</text>
<text x="136.1" y="45.5">=</text>
<text x="138.6" y="43.5">(6.3V+0.49V)/(30V-0.45V-6.3V)</text>
<text x="138.8" y="45.5">1/f</text>
<text x="143.3" y="45.5">=</text>
<text x="146" y="45.5">1/80k</text>
<text x="153.2" y="45.5">=</text>
<text x="154.9" y="47.5">+</text>
<text x="155.9" y="45.5">12.5us</text>
<text x="157.6" y="47.5">1)</text>
<text x="163.6" y="47.5">9.67</text>
<text x="169" y="47.5">us</text>
<text x="171.6" y="43.5">=</text>
<text x="174.3" y="43.5">0.292</text>
<text x="127" y="49.6">ton</text>
<text x="127" y="51.6">Ct</text>
<text x="127" y="53.7">Ipk</text>
<text x="130.2" y="51.6">=</text>
<text x="131" y="53.7">=</text>
<text x="131.2" y="49.6">=</text>
<text x="132.9" y="51.6">4e-5*ton</text>
<text x="133.7" y="53.7">2*Iout</text>
<text x="133.9" y="49.6">(ton+toff)-toff</text>
<text x="140.7" y="53.7">=</text>
<text x="143.2" y="51.6">=</text>
<text x="143.4" y="53.7">2*0.66</text>
<text x="145.9" y="51.6">113pF</text>
<text x="149.6" y="49.6">=</text>
<text x="151" y="53.7">=</text>
<text x="152.4" y="49.6">2.83</text>
<text x="153.7" y="53.7">1.33</text>
<text x="157.8" y="49.6">us</text>
<text x="127" y="55.7">Rsc</text>
<text x="127" y="57.8">Lmin</text>
<text x="131.6" y="55.7">=</text>
<text x="132.6" y="57.8">=</text>
<text x="134.3" y="55.7">0.3/Ipk</text>
<text x="135.4" y="57.8">((Vin-Vsat-Vout)/Ipk)*ton</text>
<text x="135.6" y="59.8">((30V-0.45V-6.3V)/1.33A)*2.83us</text>
<text x="142.6" y="55.7">=</text>
<text x="145.4" y="55.7">0.3/1.33</text>
<text x="155.1" y="55.7">=</text>
<text x="157.9" y="55.7">0.22</text>
<text x="163.3" y="55.7">Ohm</text>
<text x="170.3" y="59.8">=</text>
<text x="173" y="59.8">49</text>
<text x="176.6" y="59.8">uH</text>
<text x="127" y="61.9">Co</text>
<text x="127" y="63.9">Vout</text>
<text x="130.6" y="61.9">=</text>
<text x="132.3" y="63.9">=</text>
<text x="133.3" y="61.9">Ipk*(ton+toff)/(8*Vripple)</text>
<text x="135" y="63.9">-1.25V*(1+R2/R1)</text>
<text x="154.8" y="63.9">=</text>
<text x="157.6" y="63.9">1.25V*(1+1580/390)</text>
<text x="159.6" y="61.9">=</text>
<text x="162.3" y="61.9">1.33A*12.5us/(8*0.3V)</text>
<text x="182" y="63.9">6.31V</text>
<text x="188.3" y="61.9">6.9</text>
<text x="192.5" y="61.9">uF</text>
<text x="127" y="68">The</text>
<text x="127" y="70">No</text>
<text x="130.7" y="70">need</text>
<text x="131.4" y="68">chip</text>
<text x="136.3" y="70">for</text>
<text x="136.5" y="68">has</text>
<text x="140.1" y="70">additional</text>
<text x="141" y="68">built-in</text>
<text x="149.8" y="68">current</text>
<text x="150.8" y="70">inrush</text>
<text x="157.8" y="68">limiting</text>
<text x="157.8" y="70">limiting.</text>
<text x="166.1" y="68">(through</text>
<text x="175.4" y="68">the</text>
<text x="179.5" y="68">sense</text>
<text x="186.1" y="68">resistor)</text>
<text x="209.5" y="77.7">Used</text>
<text x="215.3" y="77.7">to</text>
<text x="218.4" y="77.7">step</text>
<text x="223.5" y="77.7">aux</text>
<text x="228" y="77.7">18V</text>
<text x="232.7" y="77.7">supply</text>
<text x="240" y="77.7">down</text>
<text x="245.9" y="77.7">to</text>
<text x="249" y="77.7">12V</text>
<text x="253.7" y="77.7">for</text>
<text x="257.5" y="77.7">fans</text>
<text x="209.5" y="79.7">Fans</text>
<text x="215.1" y="79.7">draw</text>
<text x="220.7" y="79.7">each</text>
<text x="226.4" y="79.7">50</text>
<text x="230" y="79.7">mA</text>
<text x="233.9" y="79.7">-&gt;</text>
<text x="238.2" y="79.7">regulator</text>
<text x="248" y="79.7">Pdiss</text>
<text x="257" y="79.7">6V*0.1A</text>
<text x="265.6" y="79.7">=</text>
<text x="268.3" y="79.7">0.6W</text>
<text x="101.6" y="134.8">Used</text>
<text x="101.6" y="136.9">Input/output</text>
<text x="107.4" y="134.8">to</text>
<text x="110.4" y="134.8">step</text>
<text x="114.9" y="136.9">decoupling</text>
<text x="115.6" y="134.8">aux</text>
<text x="120.1" y="134.8">18V</text>
<text x="124.7" y="134.8">supply</text>
<text x="126.4" y="136.9">from</text>
<text x="132" y="136.9">datasheet.</text>
<text x="132" y="134.8">down</text>
<text x="138" y="134.8">to</text>
<text x="141" y="134.8">15V.</text>
<text x="101.6" y="138.9">ADJ cap</text>
<text x="101.6" y="141">Protection</text>
<text x="101.6" y="143">Feedback</text>
<text x="110.7" y="138.9">included</text>
<text x="111.6" y="143">resistors</text>
<text x="112.5" y="141">diodes</text>
<text x="119.8" y="141">included</text>
<text x="119.9" y="138.9">for</text>
<text x="121" y="143">calculated</text>
<text x="123.7" y="138.9">improved</text>
<text x="129.1" y="141">based</text>
<text x="132.1" y="143">as:</text>
<text x="133.5" y="138.9">ripple</text>
<text x="135.8" y="141">on</text>
<text x="139.3" y="141">schematic</text>
<text x="140.1" y="138.9">rejection</text>
<text x="106.3" y="145.1">Vo</text>
<text x="106.3" y="147.1">Vo</text>
<text x="112.4" y="145.1">Vref*(1+R2/R1)</text>
<text x="112.4" y="147.1">1.25V*(1+2700R/240R)</text>
<text x="113.7" y="149.1">15.4V</text>
<text x="129" y="145.1">+</text>
<text x="131.8" y="145.1">(I_ADJ*R2)</text>
<text x="136.7" y="147.1">+</text>
<text x="139.5" y="147.1">(50</text>
<text x="143.9" y="147.1">uA</text>
<text x="147.3" y="147.1">*</text>
<text x="149.4" y="147.1">2700R)</text>
</g>
<text font-size="1.8" fill="#840084" x="256.5" y="136.8">TB009-508-05BE</text>
</svg>
